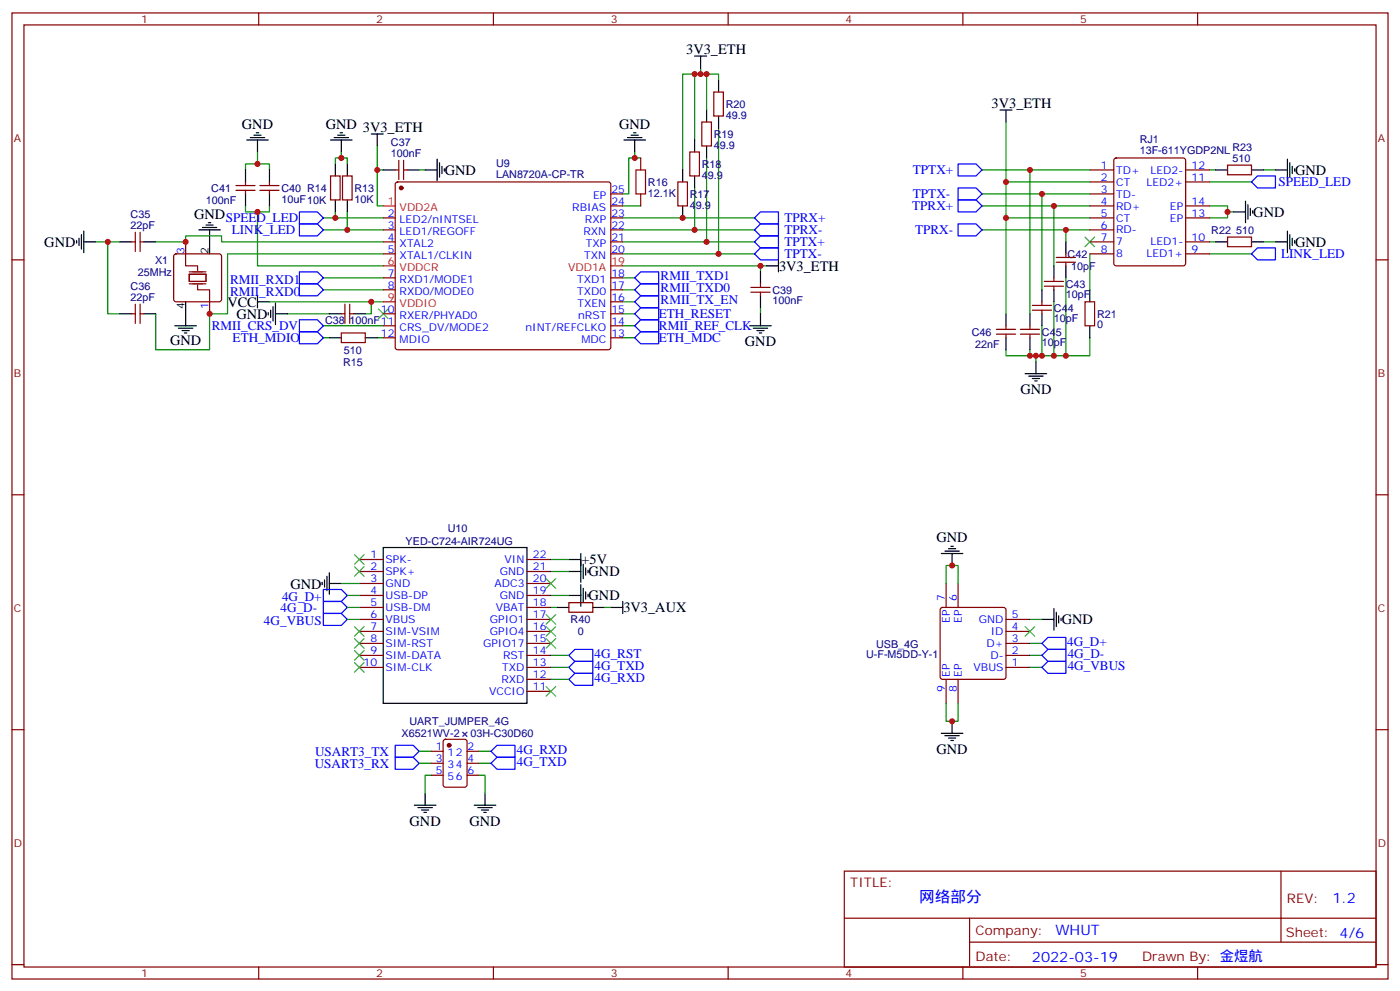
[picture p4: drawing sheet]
<svg xmlns="http://www.w3.org/2000/svg" width="412mm" height="292mm" viewBox="0 0 412 292" stroke-linecap="round" stroke-linejoin="round" font-family="sans-serif">
<g fill="none" stroke="#870000" stroke-width=".35">
<path d="M3.5 3.8h405.4v284.3h-405.4zM7.1 7.3h398.2v277.3h-398.2zM76.2 3.8v3.5M145.3 3.8v3.5M214.5 3.8v3.5M283.6 3.8v3.5M352.8 3.8v3.5M206.7 35.9h2.8v7.1h-2.8zM210.3 27.1h2.8v7h-2.8zM69.5 54.6h5.6M69.5 56h5.6M72.3 53.6v1"/>
<path d="M72.3 56v1.1M76.6 54.6h5.6M76.6 56h5.6M79.4 53.6v1M79.4 56v1.1M97.4 51.8h2.8v7h-2.8zM100.9 51.8h2.8v7h-2.8zM116.4 50h1.1M116.7 53.8l.4-.2h62.1l.5 .2 .2 .5v47.9l-.2 .5-.5 .2h-62.1l-.5-.2-.2-.5v-47.9zM117.5 47.2v5.6M118.9 50h1M118.9 47.2v5.6"/>
<path d="M179.9 57.1h3.5M188.7 46.5v3.5M188.7 57.1v3.5M199.7 53.6h2.8v7h-2.8zM203.2 44.7h2.8v7.1h-2.8zM321 50h7.1M321 53.6h7.1M321 57.1h7.1M328.3 46.7l.5-.2h19.7l.7 .4v30.6l-.4 .7h-20l-.7-.4v-30.6zM349.2 50h7.1M349.2 53.6h7.1M361.6 48.6h7.1v2.8h-7.1z"/>
<path d="M3.5 76.5h3.6M38.8 71.2h1.1M39.9 68.4v5.6M41.3 71.2h1M41.3 68.4v5.6M51.4 74.9l.5-.2h12.7l.5 .2 .2 .5v12.7l-.3 .5-.4 .2h-12.7l-.5-.2-.2-.5v-12.7zM54.7 71.2v3.5M112.9 64.1h3.5M112.9 67.7h3.5M112.9 71.2h3.5M112.9 74.7h3.5M179.9 60.6h3.5"/>
<path d="M179.9 64.1h3.5M179.9 67.7h3.5M179.9 71.2h3.5M179.9 74.7h3.5M311.1 77.2h5.7M311.1 75.8h5.7M314 74.7v1.1M314 77.2v1M321 60.6h7.1M321 64.1h7.1M321 67.7h7.1M321 71.2h7.1"/>
<path d="M321 74.7h7.1M349.2 60.6h7.1M349.2 64.1h7.1M349.2 71.2h7.1M349.2 74.7h7.1M361.6 69.8h7.1v2.8h-7.1zM405.3 76.5h3.6M38.8 92.4h1.1M39.9 89.5v5.7M41.3 92.4h1M41.3 89.5v5.7M61.7 88.8v3.6"/>
<path d="M100.5 98h7.1v2.8h-7.1zM100.5 92.4h1.1M101.6 89.5v5.7M103 89.5v5.7M103 92.4h1.1M112.9 92.4h3.5M112.9 81.8h3.5M112.9 85.3h3.5M112.9 95.9h3.5M112.9 99.4h3.5M179.9 92.4h3.5M179.9 81.8h3.5"/>
<path d="M179.9 85.3h3.5M179.9 95.9h3.5M179.9 99.4h3.5M179.9 88.8h3.5M221.2 86h5.6M221.2 84.6h5.6M224 83.5v1.1M224 86v1.1M293.5 98.4h5.7M293.5 96.9h5.7M296.3 95.9v1M296.3 98.4v1"/>
<path d="M300.6 98.4h5.6M300.6 96.9h5.6M303.4 95.9v1M303.4 98.4v1M304.1 91.3h5.6M304.1 89.9h5.6M306.9 88.8v1.1M306.9 91.3v1.1M307.6 84.2h5.7M307.6 82.8h5.7M310.4 81.8v1M310.4 84.2v1.1"/>
<path d="M319.6 88.8h2.8v7.1h-2.8zM3.5 145.6h3.6M405.3 145.6h3.6M105.8 164.7h7.1M105.8 168.2h7.1M105.8 171.7h7.1M105.8 175.3h7.1M105.8 178.8h7.1M155.2 164.7h7.1M155.2 168.2h7.1M155.2 171.7h7.1M155.2 175.3h7.1"/>
<path d="M155.2 178.8h7.1M167.6 177.4h7v2.8h-7zM277.2 179l.4-.2h18l.5 .2 .2 .5v19.7l-.2 .5-.5 .3h-18l-.5-.3-.2-.5v-19.7zM278.7 171.7v7.1M282.2 171.7v7.1M105.8 182.3h7.1M105.8 185.8h7.1M105.8 189.4h7.1M105.8 192.9h7.1M105.8 196.4h7.1M155.2 182.3h7.1M155.2 185.8h7.1"/>
<path d="M155.2 189.4h7.1M155.2 192.9h7.1M155.2 196.4h7.1M155.2 200h7.1M278.7 200v7M282.2 200v7M296.3 182.3h7.1M296.3 185.8h7.1M296.3 189.4h7.1M296.3 192.9h7.1M296.3 196.4h7.1M3.5 214.8h3.6"/>
<path d="M130.8 217.8l.4-.2h5.7l.6 .4 .1 13-.5 .6-5.9 .1-.6-.5-.1-12.9zM155.2 203.5h7.1M405.3 214.8h3.6M127 221.1h3.5M127 228.2h3.5M127 224.6h3.5M137.6 221.1h3.5M137.6 228.2h3.5M137.6 224.6h3.5M248.7 256.4h156.6v28.2h-156.6zM377.3 256.4v20.9M248.7 270.2h156.5"/>
<path d="M285.6 277.3h119.6M285.6 270.2v14.2M3.5 283.9h3.6M76.2 284.6v3.5M145.3 284.6v3.5M214.5 284.6v3.5M283.6 284.6v3.5M352.8 284.6v3.5M405.3 283.9h3.6"/>
</g>
<g fill="none" stroke="#008700" stroke-width=".35">
<path d="M204.6 21.8h-3.5v28.2M206.4 21.8h-1.8v19.4M206.4 20v1.8h5.3v1.8M208.1 21.8v10.6M211.7 37.7v37M296.3 35.9v56.5M75.8 48.3h-3.5v1.7M75.8 44.7v3.6h3.6v1.7M100.5 46.5h-1.7v1.8M100.5 44.7v1.8h1.8v1.8M111.1 43v17.6h1.8M111.1 50h1.8"/>
<path d="M123.5 50h1.7M187 46.5h-1.8v10.6h-1.8M187 44.7v1.8h1.7M204.6 55.3v12.4M208.1 46.5v24.7M289.3 50h31.7M289.3 57.1h31.7M296.3 53.6h24.7M303.4 50v42.4M306.9 57.1v28.2M356.3 50h1.8M356.3 53.6h12.4"/>
<path d="M372.2 50h3.5M28.2 71.2h7.1M31.7 71.2v21.2h3.6M45.9 71.2h8.8v-1.8h10.6v1.8h47.6M72.3 60.6v1.8h3.5M79.4 60.6v1.8h-3.6v15.8h37.1M95.2 64.1h17.7M95.2 67.7h17.7M98.8 62.4v1.7M102.3 62.4v5.3M112.9 74.7h-45.9v17.7h-5.3v10.5h-15.8v-10.5M183.4 60.6h5.3"/>
<path d="M183.4 71.2h38.8M183.4 74.7h38.8M183.4 64.1h38.8M183.4 67.7h38.8M183.4 78.2h42.4M224 78.2v1.8M289.3 67.7h31.7M289.3 60.6h31.7M296.3 64.1h24.7M310.4 60.6v17.6M314 67.7v3.5M321 74.7v10.6"/>
<path d="M356.3 60.6h5.3v1.8h1.8M356.3 71.2h1.8M356.3 74.7h12.4M361.6 62.4v1.7h-5.3M372.2 71.2h3.5M79.4 88.8h33.5M84.7 92.4h12.3M95.2 95.9h17.7M95.2 85.3h17.7M95.2 81.8h17.7M95.2 99.4h1.8M109.4 88.8v3.6h-1.8"/>
<path d="M111.1 99.4h1.8M183.4 95.9h3.6M183.4 92.4h3.6M183.4 88.8h3.6M183.4 85.3h3.6M183.4 81.8h3.6M183.4 99.4h3.6M224 90.6v1.8M306.9 95.9v8.8h-1.7M310.4 88.8v15.9h-3.5M314 81.8v22.9h-3.6M321 99.4v5.3h-7"/>
<path d="M296.3 102.9v1.8h8.9v1.8M303.4 102.9v1.8M100.5 171.7h5.3M102.3 175.3h3.5M102.3 178.8h3.5M162.3 175.3h5.3M162.3 178.8h1.7M162.3 164.7h5.3M162.3 168.2h5.3M178.2 178.8h1.7M278.7 171.7v-5.3h3.5v5.3M102.3 182.3h3.5"/>
<path d="M162.3 192.9h5.3M162.3 196.4h5.3M162.3 200h5.3M303.4 182.3h3.5M303.4 189.4h3.5M303.4 192.9h3.5M303.4 196.4h3.5M278.7 207v5.3h3.5v-5.3M123.5 224.6h3.5M123.5 221.1h3.5M127 228.2h-1.8v5.3M141.1 228.2h1.8v5.3"/>
<path d="M141.1 224.6h3.5M141.1 221.1h3.5"/>
</g>
<g fill="none" stroke="#000" stroke-width=".35">
<path d="M204.6 16.5h3.5M206.4 16.5v3.5M74.8 39.8h2.1M75.5 39.1h.7M99.5 39.8h2.1M100.2 39.1h.7M109.4 39.4h3.5M111.1 39.4v3.6M185.9 39.8h2.1M186.6 39.1h.7M208.1 32.4v3.5M211.7 23.6v3.5"/>
<path d="M211.7 34.1v3.6M294.6 32.4h3.5M296.3 32.4v3.5M72.3 50v3.6M72.3 57.1v3.5M72.7 41.2h6.3M73.7 40.5h4.3M75.8 41.2v3.5M79.4 50v3.6M79.4 57.1v3.5M97.4 41.2h6.3M98.4 40.5h4.3"/>
<path d="M98.8 48.3v3.5M98.8 58.8v3.6M100.5 41.2v3.5M102.3 48.3v3.5M102.3 58.8v3.6M112.9 50h3.5M119.9 50h3.6M125.2 50h3.6M128.8 46.8v6.4M129.5 47.9v4.2M130.2 49v2.1M130.9 49.7v.7"/>
<path d="M183.8 41.2h6.3M184.9 40.5h4.2M187 41.2v3.5M201.1 50v3.6M204.6 41.2v3.5M204.6 51.8v3.5M208.1 43v3.5M358.1 50h3.5M366.9 59.2v6.3M368.7 50h3.5M375.7 50h3.5M379.2 46.8v6.4"/>
<path d="M379.9 47.9v4.2M380.6 49v2.1M381.4 49.7v.7M22.6 70.8v.7M23.3 70.1v2.1M24 69.1v4.2M24.7 71.2h3.5M24.7 68v6.4M35.3 71.2h3.5M42.3 71.2h3.6M58.6 67.7h6.3M59.6 67h4.3"/>
<path d="M60.7 66.3h2.1M61.4 65.5h.7M61.7 67.7v7M201.1 60.6v3.5M225.8 78.2h3.5M229.3 76.5v3.5M310.4 78.2v3.6M314 71.2v3.5M314 78.2v3.6M358.1 71.2h3.5M363.4 62.4h3.5M367.6 60.3v4.2"/>
<path d="M368.3 61.3v2.1M368.7 71.2h3.5M369 62v.7M375.7 71.2h3.5M379.2 68v6.4M379.9 69.1v4.2M380.6 70.1v2.1M381.4 70.8v.7M35.3 92.4h3.5M42.3 92.4h3.6M51.5 95.9h6.4M52.6 96.6h4.2"/>
<path d="M53.6 97.3h2.1M54.3 98h.7M54.7 88.8v7.1M75.8 87.1v3.5M75.8 88.8h3.6M79 92v.7M79.7 91.3v2.1M80.4 90.2v4.3M81.1 92.4h3.6M81.1 89.2v6.3M97 92.4h3.5M97 99.4h3.5"/>
<path d="M104.1 92.4h3.5M107.6 99.4h3.5M220.8 95.9h6.4M221.9 96.6h4.2M223 97.3h2.1M223.7 98h.7M224 80v3.5M224 87.1v3.5M224 92.4v3.5M296.3 92.4v3.5M296.3 99.4v3.5M303.4 92.4v3.5"/>
<path d="M303.4 99.4v3.5M306.9 85.3v3.5M306.9 92.4v3.5M310.4 85.3v3.5M321 85.3v3.5M321 95.9v3.5M302 110h6.3M303 110.7h4.3M304.1 111.4h2.1M304.8 112.1h.7M305.2 106.5v3.5M94.9 171.4v.7"/>
<path d="M95.6 170.7v2.1M96.3 169.6v4.2M97 171.7h3.5M97 168.6v6.3M112.9 161.1h42.3v45.9h-42.3zM164 178.8h3.6M167.6 164.7h3.5M167.6 168.2h3.5M167.6 175.3h3.5M171.1 162.9v8.5M171.1 172.1v6.3M171.8 166.1v4.2"/>
<path d="M171.8 173.1v4.3M172.5 167.1v2.2M172.5 174.2v2.1M173.2 167.9v.7M173.2 174.9v.7M174.6 178.8h3.6M179.9 178.8h3.5M183.4 177v3.6M277.3 162.9h6.3M278.3 162.2h4.3M279.4 161.5h2.1M280.1 160.8h.7"/>
<path d="M280.5 162.9v3.5M310.4 179.1v6.4M306.9 182.3h3.5M311.1 180.2v4.2M311.9 181.3v2.1M312.6 182v.7M277.3 215.8h6.3M278.3 216.5h4.3M279.4 217.2h2.1M280.1 217.9h.7M280.5 212.3v3.5M122.1 237h6.3"/>
<path d="M123.1 237.7h4.3M124.2 238.4h2.1M124.9 239.1h.7M125.2 233.5v3.5M139.7 237h6.3M140.8 237.7h4.2M141.8 238.4h2.1M142.5 239.1h.7M142.9 233.5v3.5"/>
</g>
<g fill="none" stroke="#3c3" stroke-width=".35">
<path d="M319.6 69.8l2.8 2.8M322.4 69.8l-2.8 2.8M111.5 90.9l2.8 2.9M114.3 90.9l-2.8 2.9M104.4 163.3l2.8 2.8M104.4 166.8l2.8 2.8M107.2 163.3l-2.8 2.8M107.2 166.8l-2.8 2.8M160.9 170.3l2.8 2.8M163.7 170.3l-2.8 2.8M104.4 184.4l2.8 2.9M104.4 188l2.8 2.8"/>
<path d="M104.4 191.5l2.8 2.8M104.4 195l2.8 2.8M107.2 184.4l-2.8 2.9M107.2 188l-2.8 2.8M107.2 191.5l-2.8 2.8M107.2 195l-2.8 2.8M160.9 180.9l2.8 2.8M160.9 184.4l2.8 2.9M160.9 188l2.8 2.8M163.7 180.9l-2.8 2.8M163.7 184.4l-2.8 2.9M163.7 188l-2.8 2.8"/>
<path d="M302 184.4l2.8 2.9M304.8 184.4l-2.8 2.9M160.9 202.1l2.8 2.8M163.7 202.1l-2.8 2.8"/>
</g>
<g fill="none" stroke="#00f" stroke-width=".35">
<path d="M282.2 58.8h5.3l1.8 1.8-1.8 1.8h-5.3zM282.2 55.3h5.3l1.8 1.8-1.8 1.7h-5.3zM282.2 48.3h5.3l1.8 1.7-1.8 1.8h-5.3zM368.7 53.6l1.7-1.8h5.3v3.5h-5.3zM88.2 65.9h5.3l1.7 1.8-1.7 1.7h-5.3zM88.2 62.4h5.3l1.7 1.7-1.7 1.8h-5.3zM222.2 74.7l1.8-1.7h5.3v3.5h-5.3zM222.2 71.2l1.8-1.8h5.3v3.6h-5.3zM222.2 64.1l1.8-1.7h5.3v3.5h-5.3zM224 65.9h5.3v3.5h-5.3l-1.8-1.7zM282.2 65.9h5.3l1.8 1.8-1.8 1.7h-5.3zM370.4 73h5.3v3.5h-5.3l-1.7-1.8z"/>
<path d="M88.2 94.1h5.3l1.7 1.8-1.7 1.7h-5.3zM88.2 83.5h5.3l1.7 1.8-1.7 1.8h-5.3zM88.2 80h5.3l1.7 1.8-1.7 1.7h-5.3zM88.2 97.6h5.3l1.7 1.8-1.7 1.8h-5.3zM187 95.9l1.7-1.8h5.3v3.5h-5.3zM187 92.4l1.7-1.8h5.3v3.5h-5.3zM187 88.8l1.7-1.7h5.3v3.5h-5.3zM187 81.8l1.7-1.8h5.3v3.5h-5.3zM187 85.3l1.7-1.8h5.3v3.6h-5.3zM187 99.4l1.7-1.8h5.3v3.6h-5.3zM95.2 173.5h5.3l1.8 1.8-1.8 1.7h-5.3zM95.2 177h5.3l1.8 1.8-1.8 1.8h-5.3z"/>
<path d="M95.2 180.6h5.3l1.8 1.7-1.8 1.8h-5.3zM167.6 192.9l1.7-1.8h5.3v3.6h-5.3zM167.6 196.4l1.7-1.7h5.3v3.5h-5.3zM167.6 200l1.7-1.8h5.3v3.5h-5.3zM306.9 189.4l1.8-1.8h5.3v3.5h-5.3zM306.9 192.9l1.8-1.8h5.3v3.6h-5.3zM306.9 196.4l1.8-1.7h5.3v3.5h-5.3zM116.4 219.4h5.3l1.8 1.7-1.8 1.8h-5.3zM116.4 222.9h5.3l1.8 1.7-1.8 1.8h-5.3zM144.6 221.1l1.8-1.7h5.3v3.5h-5.3zM144.6 224.6l1.8-1.7h5.3v3.5h-5.3z"/>
</g>
<path d="M187.3 50h2.8v7.1h-2.8z" fill="none" stroke="#a10000" stroke-width=".35"/>
<path d="M54.7 74.7v3.5h3.5v1.5M55.7 80.7h5v2.1h-5zM55.7 83.5h5M55.7 80h5M58.2 83.9v1.4h3.5v3.5" fill="none" stroke="#870012" stroke-width=".35"/>
<g fill="#870000" stroke="#870000" stroke-width=".35">
<circle cx="118.2" cy="55.3" r=".53"/>
<circle cx="132.3" cy="219.4" r=".53"/>
</g>
<path d="M112.9 60.6h3.5M112.9 78.2h3.5M179.9 78.2h3.5M112.9 88.8h3.5" fill="none" stroke="#f00" stroke-width=".35"/>
<g fill="#c00">
<circle cx="361.6" cy="62.4" r=".88"/>
<circle cx="314" cy="104.7" r=".88"/>
<circle cx="310.4" cy="104.7" r=".88"/>
<circle cx="306.9" cy="104.7" r=".88"/>
<circle cx="305.2" cy="104.7" r=".88"/>
<circle cx="303.4" cy="104.7" r=".88"/>
<circle cx="314" cy="67.7" r=".88"/>
<circle cx="310.4" cy="60.6" r=".88"/>
<circle cx="306.9" cy="57.1" r=".88"/>
<circle cx="303.4" cy="50" r=".88"/>
<circle cx="296.3" cy="64.1" r=".88"/>
<circle cx="296.3" cy="53.6" r=".88"/>
<circle cx="204.6" cy="21.8" r=".88"/>
<circle cx="206.4" cy="21.8" r=".88"/>
<circle cx="208.1" cy="21.8" r=".88"/>
<circle cx="211.7" cy="74.7" r=".88"/>
<circle cx="208.1" cy="71.2" r=".88"/>
<circle cx="204.6" cy="67.7" r=".88"/>
<circle cx="201.1" cy="64.1" r=".88"/>
<circle cx="187" cy="46.5" r=".88"/>
<circle cx="224" cy="78.2" r=".88"/>
<circle cx="75.8" cy="48.3" r=".88"/>
<circle cx="75.8" cy="62.4" r=".88"/>
<circle cx="109.4" cy="88.8" r=".88"/>
<circle cx="100.5" cy="46.5" r=".88"/>
<circle cx="98.8" cy="64.1" r=".88"/>
<circle cx="102.3" cy="67.7" r=".88"/>
<circle cx="111.1" cy="50" r=".88"/>
<circle cx="54.7" cy="71.2" r=".88"/>
<circle cx="61.7" cy="92.4" r=".88"/>
<circle cx="31.8" cy="71.2" r=".88"/>
<circle cx="280.5" cy="166.4" r=".88"/>
<circle cx="280.5" cy="212.3" r=".88"/>
</g>
<text font-size="4.6" fill="#00f" x="270.8" y="265.4">网络部分</text>
<g font-size="4.2">
<text x="202.1" y="15.8">3V3_ETH</text>
<text x="292.1" y="31.7">3V3_ETH</text>
<text x="71.3" y="38">GND</text>
<text x="96" y="38">GND 3V3_ETH</text>
<text x="182.4" y="38">GND</text>
<text x="131.1" y="51.4">GND</text>
<text x="381.5" y="51.5">GND</text>
<text x="57.1" y="64.4">GND</text>
<text x="369.2" y="63.8">GND</text>
<text x="13.1" y="72.7">GND</text>
<text x="381.5" y="72.6">GND</text>
<text x="229.5" y="79.7">3V3_ETH</text>
<text x="67" y="90.3">VCC</text>
<text x="69.7" y="93.8">GND</text>
<text x="50.1" y="101.5">GND</text>
<text x="219.4" y="102">GND</text>
<text x="300.6" y="116.1">GND</text>
<text x="275.9" y="159.6">GND</text>
<text x="171.3" y="166.1">+5V</text>
<text x="85.6" y="173.2">GND</text>
<text x="173.4" y="169.7">GND</text>
<text x="173.4" y="176.7">GND</text>
<text x="183.6" y="180.3">3V3_AUX</text>
<text x="312.7" y="183.8">GND</text>
<text x="275.9" y="221.8">GND</text>
<text x="120.7" y="243.1">GND</text>
<text x="138.3" y="243.1">GND</text>
</g>
<g font-size="4.2" fill="#00f">
<text x="392.5" y="265.7">1.2</text>
<text x="310.9" y="275.2">WHUT</text>
<text x="304" y="283">2022-03-19</text>
</g>
<g font-size="3.9" fill="#00f">
<text x="268.9" y="51.3">TPTX+</text>
<text x="268.9" y="58.3">TPTX-</text>
<text x="376.6" y="54.8">SPEED_LED</text>
<text x="66.5" y="65.4">SPEED_LED</text>
<text x="231.1" y="65.4">TPRX+</text>
<text x="268.7" y="61.9">TPRX+</text>
<text x="68.3" y="68.9">LINK_LED</text>
<text x="231.1" y="68.9">TPRX-</text>
<text x="269.6" y="68.9">TPRX-</text>
<text x="231.1" y="76">TPTX-</text>
<text x="231.1" y="72.4">TPTX+</text>
<text x="377.3" y="76.1">LINK_LED</text>
<text x="67.8" y="83.5">RMII_RXD1</text>
<text x="194.6" y="82.6">RMII_TXD1</text>
<text x="67.8" y="87.1">RMII_RXD0</text>
<text x="194.6" y="89.6">RMII_TX_EN</text>
<text x="194.6" y="86.1">RMII_TXD0</text>
<text x="194" y="93.6">ETH_RESET</text>
<text x="62.4" y="97.2">RMII_CRS_DV</text>
<text x="68.5" y="100.7">ETH_MDIO</text>
<text x="194.1" y="97.2">RMII_REF_CLK</text>
<text x="194.1" y="100.7">ETH_MDC</text>
<text x="83.1" y="177">4G_D+</text>
<text x="77.8" y="184.1">4G_VBUS</text>
<text x="82.7" y="180">4G_D-</text>
<text x="314.4" y="190.2">4G_D+</text>
<text x="175.2" y="193.7">4G_RST</text>
<text x="175.2" y="197.2">4G_TXD</text>
<text x="314.5" y="193.6">4G_D-</text>
<text x="314.5" y="197.2">4G_VBUS</text>
<text x="175.2" y="200.7">4G_RXD</text>
<text x="152.2" y="221.9">4G_RXD</text>
<text x="92.7" y="225.9">USART3_RX</text>
<text x="92.8" y="222.4">USART3_TX</text>
<text x="152.2" y="225.4">4G_TXD</text>
</g>
<g font-size="3.9" fill="#800">
<text x="250.5" y="261">TITLE:</text>
<text x="379.1" y="265.7">REV:</text>
<text x="287.4" y="275.2">Company:</text>
<text x="378.7" y="275.8">Sheet: 4/6</text>
<text x="287.4" y="282.9">Date:</text>
<text x="336.4" y="282.9">Drawn By: 金煜航</text>
</g>
<g font-size="3.2" fill="#800">
<text x="41.6" y="6.8">1</text>
<text x="110.8" y="6.8">2</text>
<text x="179.9" y="6.8">3</text>
<text x="249.1" y="6.8">4</text>
<text x="318.2" y="6.8">5</text>
<text x="4.1" y="41.9">A</text>
<text x="405.9" y="41.9">A</text>
<text x="4.1" y="111.1">B</text>
<text x="405.9" y="111.1">B</text>
<text x="4.1" y="180.2">C</text>
<text x="405.9" y="180.2">C</text>
<text x="4.1" y="249.3">D</text>
<text x="405.9" y="249.3">D</text>
<text x="41.6" y="287.6">1</text>
<text x="110.8" y="287.6">2</text>
<text x="179.9" y="287.6">3</text>
<text x="249.1" y="287.6">4</text>
<text x="318.2" y="287.6">5</text>
</g>
<g font-size="3.2" fill="#000080">
<text x="213.8" y="35">49.9</text>
<text x="213.8" y="31.8">R20</text>
<text x="210.3" y="40.6">R19</text>
<text x="115.2" y="46.1">100nF</text>
<text x="115.2" y="42.9">C37</text>
<text x="210.3" y="43.8">49.9</text>
<text x="335.7" y="45.4">13F-611YGDP2NL</text>
<text x="335.7" y="42.2">RJ1</text>
<text x="363" y="47.6">510</text>
<text x="363" y="44.4">R23</text>
<text x="146.1" y="52.3">LAN8720A-CP-TR</text>
<text x="146.1" y="49.1">U9</text>
<text x="206.7" y="52.6">49.9</text>
<text x="206.7" y="49.4">R18</text>
<text x="60.6" y="60">100nF</text>
<text x="62.2" y="56.5">C41</text>
<text x="82.9" y="59.7">10uF10K</text>
<text x="82.9" y="56.5">C40 R14</text>
<text x="104.4" y="59.6">10K</text>
<text x="104.4" y="56.4">R13</text>
<text x="190.9" y="57.8">12.1K</text>
<text x="190.9" y="54.7">R16</text>
<text x="203.2" y="58.2">R17</text>
<text x="38.5" y="64.1">C35</text>
<text x="203.2" y="61.4">49.9</text>
<text x="38.5" y="67.3">22pF</text>
<text x="356.8" y="68.8">R22</text>
<text x="364.1" y="68.8">510</text>
<text x="45.7" y="77.6">X1</text>
<text x="314.5" y="75.9">C42</text>
<text x="40.6" y="81.1">25MHz</text>
<text x="315.5" y="79.4">10pF</text>
<text x="38.5" y="88.5">22pF</text>
<text x="38.5" y="85.3">C36</text>
<text x="227.5" y="89.6">100nF</text>
<text x="227.5" y="86.4">C39</text>
<text x="314" y="87.8">10pF</text>
<text x="314" y="84.7">C43</text>
<text x="95.8" y="95.2">C38</text>
<text x="102.9" y="95.2">100nF11</text>
<text x="310.4" y="94.9">10pF</text>
<text x="310.4" y="91.7">C44</text>
<text x="323.1" y="93.5">R21</text>
<text x="286.3" y="98.8">C46</text>
<text x="306.9" y="101.9">10pF</text>
<text x="306.9" y="98.8">C45</text>
<text x="323.1" y="96.6">0</text>
<text x="101.1" y="107.6">R15</text>
<text x="101.3" y="104.1">510</text>
<text x="287.3" y="102.3">22nF</text>
<text x="119.5" y="160.5">YED-C724-AIR724UG</text>
<text x="131.9" y="156.7">U10</text>
<text x="168.1" y="183.5">R40</text>
<text x="170.2" y="187">0</text>
<text x="258.1" y="190.6">USB_4G</text>
<text x="255.1" y="193.7">U-F-M5DD-Y-1</text>
<text x="120.6" y="213.4">UART_JUMPER_4G</text>
<text x="118.3" y="217">X6521WV-2</text>
<text x="138.6" y="217">03H-C30D60</text>
</g>
<g font-size="3.2" fill="#00f">
<text x="324.3" y="49.7">1</text>
<text x="324.3" y="53.2">2</text>
<text x="328.8" y="51.1">TD+</text>
<text x="338.9" y="51.1">LED2-</text>
<text x="351" y="53.2">11</text>
<text x="351" y="49.7">12</text>
<text x="174.7" y="58.5">EP</text>
<text x="180.1" y="56.7">25</text>
<text x="324.3" y="56.7">3</text>
<text x="328.8" y="54.6">CT</text>
<text x="328.8" y="58.1">TD-</text>
<text x="337.7" y="54.6">LED2+</text>
<text x="114.2" y="63.8">2</text>
<text x="117.7" y="65.5">LED2/nINTSEL</text>
<text x="168.6" y="62">RBIAS</text>
<text x="172.3" y="65.5">RXP</text>
<text x="180.1" y="63.8">23</text>
<text x="180.1" y="60.3">24</text>
<text x="324.3" y="60.3">4</text>
<text x="324.3" y="63.8">5</text>
<text x="328.8" y="61.7">RD+</text>
<text x="328.8" y="65.2">CT</text>
<text x="344.6" y="65.2">EP</text>
<text x="344.6" y="61.7">EP</text>
<text x="351" y="63.8">13</text>
<text x="351" y="60.3">14</text>
<text x="114.2" y="67.3">3</text>
<text x="114.2" y="70.8">4</text>
<text x="117.7" y="69.1">LED1/REGOFF</text>
<text x="171.9" y="69.1">RXN</text>
<text x="180.1" y="70.8">21</text>
<text x="180.1" y="67.3">22</text>
<text x="324.3" y="67.3">6</text>
<text x="324.3" y="70.8">7</text>
<text x="328.8" y="68.7">RD-</text>
<text x="351" y="70.8">10</text>
<text x="54.3" y="74.7" transform="rotate(-90 54.3 74.7)">3</text>
<text x="114.2" y="74.4">5</text>
<text x="117.7" y="72.6">XTAL2</text>
<text x="117.7" y="76.1">XTAL1/CLKIN</text>
<text x="172.1" y="76.1">TXN</text>
<text x="172.6" y="72.6">TXP</text>
<text x="180.1" y="74.4">20</text>
<text x="324.3" y="74.4">8</text>
<text x="328.8" y="72.2">7</text>
<text x="328.8" y="75.8">8</text>
<text x="337.7" y="75.8">LED1+</text>
<text x="338.9" y="72.2">LED1-</text>
<text x="351" y="74.4">9</text>
<text x="114.2" y="81.4">7</text>
<text x="117.7" y="83.2">RXD1/MODE1</text>
<text x="170" y="83.2">TXD1</text>
<text x="180.1" y="81.4">18</text>
<text x="114.2" y="84.9">8</text>
<text x="117.7" y="86.7">RXD0/MODE0</text>
<text x="170" y="86.7">TXD0</text>
<text x="180.1" y="88.5">16</text>
<text x="180.1" y="84.9">17</text>
<text x="61.4" y="90.8" transform="rotate(-90 61.4 90.8)">1</text>
<text x="112.2" y="92">10</text>
<text x="117.7" y="93.8">RXER/PHYAD0</text>
<text x="170.1" y="90.2">TXEN</text>
<text x="170.3" y="93.8">nRST</text>
<text x="180.1" y="95.5">14</text>
<text x="180.1" y="92">15</text>
<text x="112.2" y="99.1">12</text>
<text x="117.7" y="97.3">CRS_DV/MODE2</text>
<text x="117.7" y="100.8">MDIO</text>
<text x="154.8" y="97.3">nINT/REFCLKO</text>
<text x="171.3" y="100.8">MDC</text>
<text x="180.1" y="99.1">13</text>
<text x="109.1" y="164.3">1</text>
<text x="109.1" y="167.9">2</text>
<text x="113.6" y="165.7">SPK-</text>
<text x="148.6" y="165.7">VIN</text>
<text x="157" y="167.9">21</text>
<text x="157" y="164.3">22</text>
<text x="109.1" y="171.4">3</text>
<text x="113.6" y="169.3">SPK+</text>
<text x="113.6" y="172.8">GND</text>
<text x="145.7" y="172.8">ADC3</text>
<text x="147.2" y="169.3">GND</text>
<text x="157" y="171.4">20</text>
<text x="109.1" y="174.9">4</text>
<text x="109.1" y="178.4">5</text>
<text x="113.6" y="176.3">USB-DP</text>
<text x="113.6" y="179.8">USB-DM</text>
<text x="146" y="179.8">VBAT</text>
<text x="147.2" y="176.3">GND</text>
<text x="157" y="178.4">18</text>
<text x="157" y="174.9">19</text>
<text x="278.3" y="177" transform="rotate(-90 278.3 177)">7</text>
<text x="281.9" y="177" transform="rotate(-90 281.9 177)">6</text>
<text x="109.1" y="182">6</text>
<text x="109.1" y="185.5">7</text>
<text x="113.6" y="183.4">VBUS</text>
<text x="144.3" y="183.4">GPIO1</text>
<text x="157" y="185.5">16</text>
<text x="157" y="182">17</text>
<text x="279.8" y="183.4" transform="rotate(-90 279.8 183.4)">EP</text>
<text x="283.3" y="183.4" transform="rotate(-90 283.3 183.4)">EP</text>
<text x="288.3" y="183.4">GND</text>
<text x="298.1" y="185.5">4</text>
<text x="298.1" y="182">5</text>
<text x="109.1" y="189">8</text>
<text x="113.6" y="186.9">SIM-VSIM</text>
<text x="113.6" y="190.4">SIM-RST</text>
<text x="142.3" y="190.4">GPIO17</text>
<text x="144.3" y="186.9">GPIO4</text>
<text x="157" y="189">15</text>
<text x="290.6" y="190.4">D+</text>
<text x="291.8" y="186.9">ID</text>
<text x="298.1" y="189">3</text>
<text x="107.1" y="196.1">10</text>
<text x="109.1" y="192.5">9</text>
<text x="113.6" y="194">SIM-DATA</text>
<text x="113.6" y="197.5">SIM-CLK</text>
<text x="147.9" y="197.5">TXD</text>
<text x="148.2" y="194">RST</text>
<text x="157" y="196.1">13</text>
<text x="157" y="192.5">14</text>
<text x="286.8" y="197.5">VBUS</text>
<text x="291.7" y="194">D-</text>
<text x="298.1" y="196.1">1</text>
<text x="298.1" y="192.5">2</text>
<text x="147.7" y="201">RXD</text>
<text x="157" y="203.1">11</text>
<text x="157" y="199.6">12</text>
<text x="278.3" y="203.7" transform="rotate(-90 278.3 203.7)">9</text>
<text x="279.8" y="199.2" transform="rotate(-90 279.8 199.2)">EP</text>
<text x="281.9" y="203.7" transform="rotate(-90 281.9 203.7)">8</text>
<text x="283.3" y="199.2" transform="rotate(-90 283.3 199.2)">EP</text>
<text x="144.1" y="204.5">VCCIO</text>
<text x="128.3" y="220.8">1</text>
<text x="137.8" y="220.8">2</text>
<text x="128.3" y="224.3">3</text>
<text x="128.3" y="227.8">5</text>
<text x="131.8" y="222.5">12</text>
<text x="131.8" y="226.1">34</text>
<text x="137.8" y="227.8">6</text>
<text x="137.8" y="224.3">4</text>
<text x="131.8" y="229.6">56</text>
</g>
<g font-size="3.2" fill="#f00">
<text x="114.2" y="60.3">1</text>
<text x="117.7" y="62">VDD2A</text>
<text x="114.2" y="77.9">6</text>
<text x="180.1" y="77.9">19</text>
<text x="117.7" y="79.7">VDDCR</text>
<text x="167.4" y="79.7">VDD1A</text>
<text x="114.2" y="88.5">9</text>
<text x="117.7" y="90.2">VDDIO</text>
</g>
<g font-size="3.2">
<text x="61.4" y="74.7" transform="rotate(-90 61.4 74.7)">2</text>
<text x="54.3" y="90.8" transform="rotate(-90 54.3 90.8)">4</text>
</g>
</svg>
